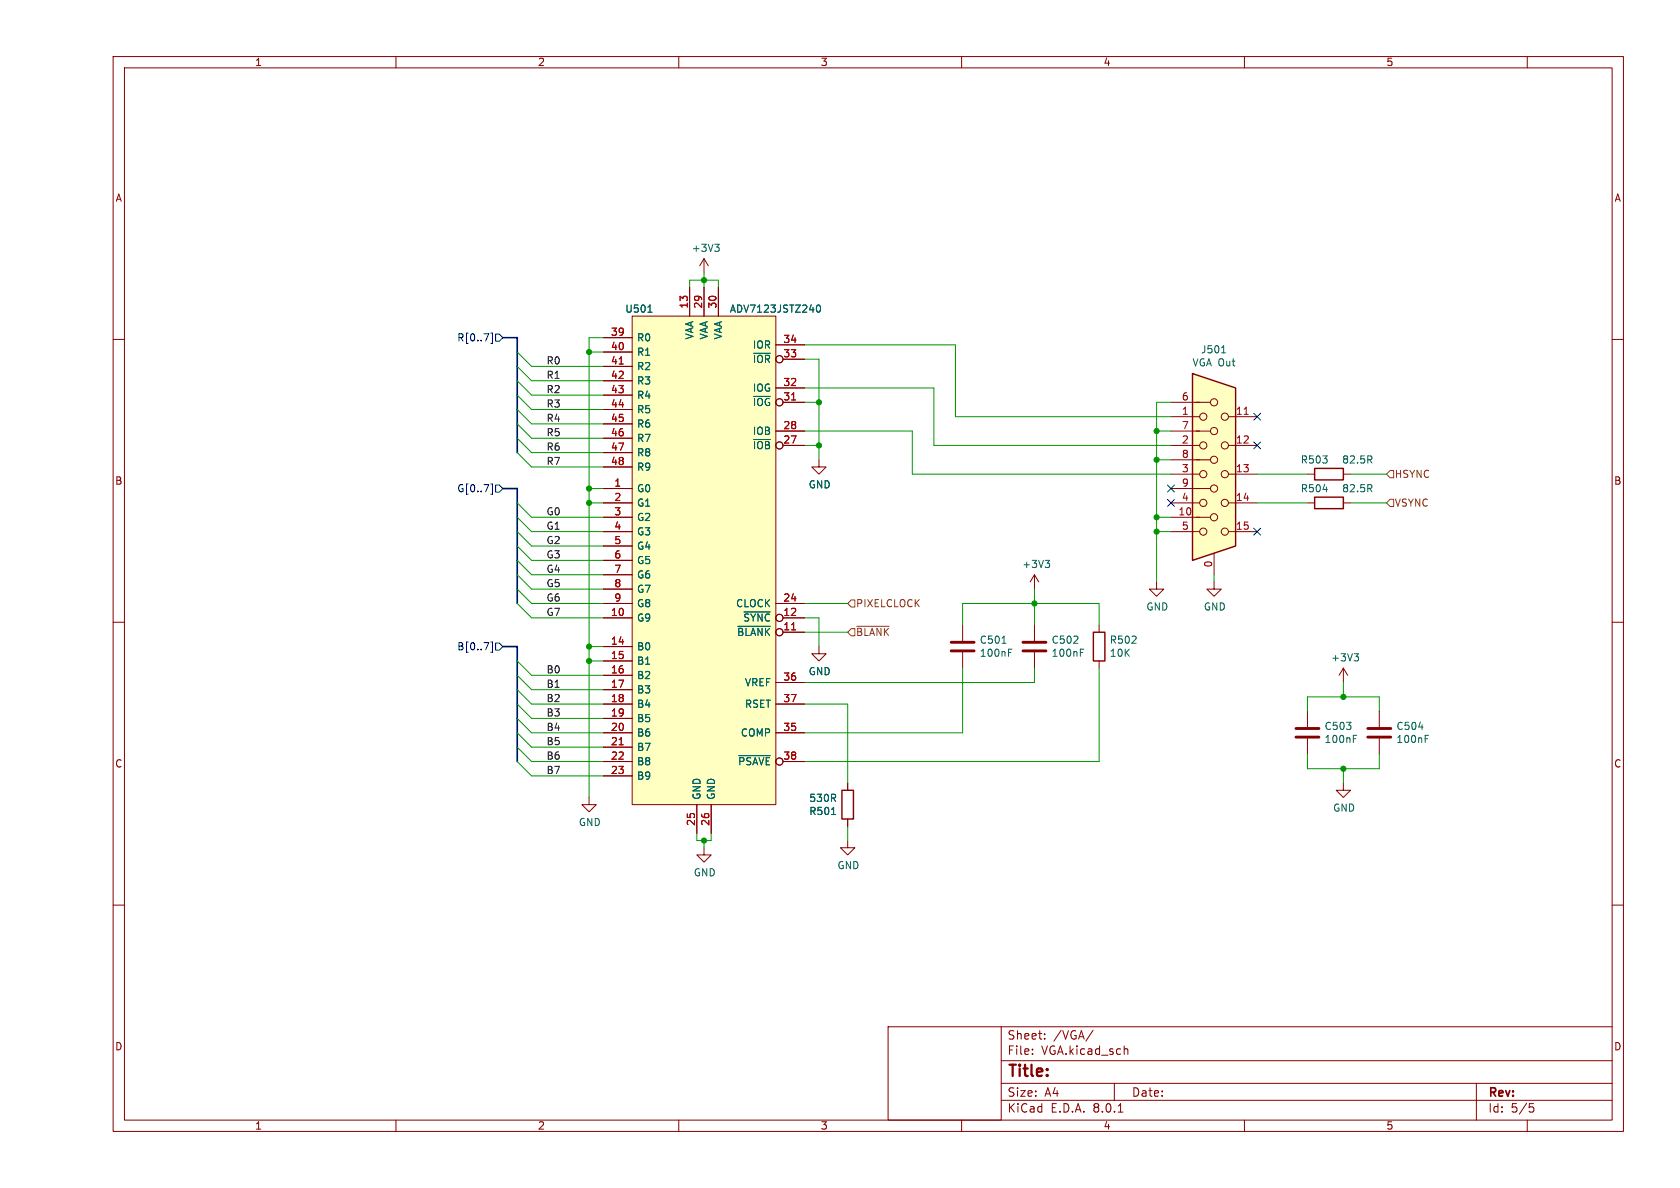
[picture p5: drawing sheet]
<svg xmlns="http://www.w3.org/2000/svg" width="297mm" height="210mm" viewBox="0 0 297 210" stroke-linecap="round" stroke-linejoin="round" font-family="sans-serif">
<g fill="none" stroke="#840000" stroke-width=".18">
<path d="M20 10h267v190h-267zM22 12h263v186h-263zM70 10v2M120 10v2M170 10v2M220 10v2M270 10v2M20 60h2M124.5 45.7l-.8 1.3M124.5 45.7v2.6M124.5 45.7l.7 1.3M285 60h2"/>
<path d="M231.1 88.9h1.3M231.1 83.8h1.3M237.5 88.9h1.3M237.5 83.8h1.3M20 110h2M144.8 114.3v1.3h1.2l-1.2 1.2-1.3-1.2h1.3M170.2 110.5v2.8M170.2 115.3v2.8M182.9 101.6v2.5M182.9 110.5v2.8M182.9 115.3v2.8M182.9 101.6l-.8 1.3"/>
<path d="M182.9 101.6l.7 1.3M194.3 110.5v1.3M194.3 116.8v1.3M204.5 102.9v1.2h1.2l-1.2 1.3-1.3-1.3h1.3M237.5 118.1l-.8 1.3M237.5 118.1v2.6M237.5 118.1l.8 1.3M285 110h2M149.9 138.4v1.3M231.1 125.7v2.8M231.1 130.6v2.8M243.8 125.7v2.8"/>
<path d="M243.8 130.6v2.8M20 160h2M104.1 141v1.2h1.3l-1.3 1.3-1.2-1.3h1.2M124.5 149.9v1.2h1.2l-1.2 1.3-1.3-1.3h1.3M149.9 148.6v1.3h1.2l-1.2 1.2-1.3-1.2h1.3M149.9 144.8v1.3M285 160h2M70 198v2M120 198v2M157 181.5h20v16.5h-20zM170 198v2M177 194.5h108"/>
<path d="M177 191.5h108M177 187.5h108M177 181.5h108M182.5 186.3v.1M182.5 185.5v.1M184.7 183.6v.1M184.7 182.8v.1M193.2 182.1l-1.2 2M197 191.5v3M197.7 196.6h.8M199 185.4h.2l.2 .2v.8M220 198v2"/>
<path d="M261 191.5v6.5M270 198v2M270.4 195.1h.7M270.5 195.7h.4l.3 .3-.2 .5-.5 .1"/>
</g>
<path d="M168.1 115.1h4.1M168.1 113.5h4.1M180.8 115.1h4.1M180.8 113.5h4.1M229.1 130.3h4.1M229.1 128.8h4.1M241.8 130.3h4.1M241.8 128.8h4.1" fill="none" stroke="#840000" stroke-width=".51"/>
<g fill="none" stroke="#006464" stroke-width=".18">
<path d="M126.4 43.2h.7l-.4 .5M126.9 43.7l.2 .2v.3l-.2 .2M184.8 99.1h.8l-.5 .4M185.3 99.5l.3 .3v.3l-.3 .2M233.9 86.5h.8M242.1 86.3l.4 .6M242.1 81.3l.4 .6M242.4 85.7l.1 .2-.1 .4M242.4 80.7l.1 .1-.1 .4M177.1 113.7h.8M178.3 115.4h.4M178.3 114.8h.6"/>
<path d="M191 115.4h.4M191 114.8h.6M239.4 115.6h.8l-.5 .4M239.9 116l.3 .3v.3l-.3 .2M239.3 130.6h.4M239.3 130h.6M250.8 128.5h.8M252 130.6h.4M252 130h.6M147 144h.7"/>
</g>
<path d="M232.4 87.9h5.1v2h-5.1zM232.4 82.8h5.1v2h-5.1zM193.3 111.8h2v5h-2zM148.8 139.7h2.1v5.1h-2.1z" fill="none" stroke="#840000" stroke-width=".25"/>
<path d="M111.8 55.9h25.4v86.3h-25.4z" fill="#ffffc2"/>
<g fill="none" stroke="#840000" stroke-width=".18">
<path d="M106.7 59.7h5.1M111.8 55.9h25.4v86.3h-25.4zM121.9 50.8v5.1M124.5 50.8v5.1M127 50.8v5.1M106.7 62.2h5.1M106.7 64.8h5.1M106.7 67.3h5.1M106.7 69.9h5.1M106.7 72.4h5.1M106.7 74.9h5.1M106.7 77.5h5.1"/>
<path d="M137.2 76.2h5M137.2 68.6h5M137.2 61h5M138.4 78.7h3.8M138.4 71.1h3.8M138.4 63.5h3.8M106.7 86.4h5.1M106.7 88.9h5.1M106.7 91.4h5.1M106.7 94h5.1M106.7 80h5.1M106.7 82.6h5.1"/>
<path d="M106.7 96.5h5.1M106.7 99.1h5.1M106.7 109.2h5.1M106.7 114.3h5.1M106.7 116.8h5.1M106.7 119.4h5.1M106.7 106.7h5.1M106.7 101.6h5.1M106.7 104.1h5.1M137.2 106.7h5M138.4 109.2h3.8M138.4 111.8h3.8"/>
<path d="M106.7 121.9h5.1M106.7 124.5h5.1M106.7 127h5.1M106.7 129.5h5.1M106.7 132.1h5.1M106.7 134.6h5.1M106.7 137.2h5.1M137.2 124.5h5M137.2 129.5h5M137.2 120.7h5M138.4 134.6h3.8M237.5 138.4v1.3h1.3l-1.3 1.3-1.3-1.3h1.3"/>
<path d="M123.2 142.2v5.1M125.7 142.2v5.1"/>
</g>
<path d="M114.5 55.2h.8M144.4 54l.2-.1a.68 .68 0 0 1 .5 .7 .68 .68 0 0 1-.5 .6l-.2-.1-.1-.4zM133.2 77.7h3M133.2 70.1h3M133.2 62.5h3M130.4 110.7h5.8M131.5 108.2h4.7M130.6 133.6h5.6" fill="none" stroke="#006464" stroke-width=".18"/>
<path d="M109.5 64.4h.7M139.9 70.7h.8M139.9 111.3h.8M109.5 131.7h.7" fill="none" stroke="#a90000" stroke-width=".18"/>
<path d="M210.8 66l7.6 2.6v27.9l-7.6 2.6z" fill="#ffffc2"/>
<g fill="none" stroke="#840000" stroke-width=".18">
<path d="M106.7 59.7h5.1M121.9 50.8v5.1M124.5 50.8v5.1M127 50.8v5.1M106.7 62.2h5.1M106.7 64.8h5.1M106.7 67.3h5.1M106.7 69.9h5.1M106.7 72.4h5.1M106.7 74.9h5.1M106.7 77.5h5.1M137.2 76.2h5"/>
<path d="M137.2 68.6h5M137.2 61h5M138.4 71.1h3.8M138.4 78.7h3.8M138.4 63.5h3.8M207 76.2h7M207 71.1h7M207 73.7h5.1M207 78.7h5.1M217.2 73.7h5M217.2 78.7h5M106.7 91.4h5.1"/>
<path d="M106.7 86.4h5.1M106.7 88.9h5.1M106.7 94h5.1M106.7 80h5.1M106.7 82.6h5.1M106.7 96.5h5.1M106.7 99.1h5.1M144.8 81.3v1.3h1.2l-1.2 1.2-1.3-1.2h1.3M207 91.4h7M207 86.4h7M207 81.3h7M207 83.8h5.1"/>
<path d="M207 88.9h5.1M207 94h5.1M214.6 97.8v3.8M217.2 83.8h5M217.2 88.9h5M217.2 94h5M106.7 109.2h5.1M106.7 114.3h5.1M106.7 116.8h5.1M106.7 119.4h5.1M106.7 106.7h5.1M106.7 101.6h5.1"/>
<path d="M106.7 104.1h5.1M137.2 106.7h5M138.4 109.2h3.8M138.4 111.8h3.8M214.6 102.9v1.2h1.3l-1.3 1.3-1.2-1.3h1.2M106.7 121.9h5.1M106.7 124.5h5.1M106.7 127h5.1M106.7 129.5h5.1M106.7 132.1h5.1M106.7 134.6h5.1M106.7 137.2h5.1"/>
<path d="M137.2 124.5h5M137.2 129.5h5M137.2 120.7h5M138.4 134.6h3.8M149.9 138.4v1.3M123.2 142.2v5.1M125.7 142.2v5.1M149.9 144.8v1.3"/>
<circle cx="212.7" cy="73.7" r=".63"/>
<circle cx="212.7" cy="78.7" r=".63"/>
<circle cx="214.6" cy="71.1" r=".63"/>
<circle cx="214.6" cy="76.2" r=".63"/>
<circle cx="216.5" cy="73.7" r=".63"/>
<circle cx="216.5" cy="78.7" r=".63"/>
<circle cx="212.7" cy="94" r=".63"/>
<circle cx="212.7" cy="83.8" r=".63"/>
<circle cx="212.7" cy="88.9" r=".63"/>
<circle cx="214.6" cy="86.4" r=".63"/>
<circle cx="214.6" cy="91.4" r=".63"/>
<circle cx="214.6" cy="81.3" r=".63"/>
<circle cx="216.5" cy="83.8" r=".63"/>
<circle cx="216.5" cy="94" r=".63"/>
<circle cx="216.5" cy="88.9" r=".63"/>
</g>
<path d="M210.8 66l7.6 2.6v27.9l-7.6 2.6z" fill="none" stroke="#840000" stroke-width=".25"/>
<path d="M109.5 64.4h.7M139.9 70.7h.8M220 73.2h.7M139.9 111.3h.8M109.5 131.7h.7" fill="none" stroke="#a90000" stroke-width=".18"/>
<path d="M114.5 55.2h.8M144.4 54l.2-.1a.68 .68 0 0 1 .5 .7 .68 .68 0 0 1-.5 .6l-.2-.1-.1-.4zM133.2 77.7h3M133.2 70.1h3M133.2 62.5h3M216 62.4h.7M130.4 110.7h5.8M131.5 108.2h4.7M130.6 133.6h5.6M147 144h.7" fill="none" stroke="#006464" stroke-width=".18"/>
<g fill="none" stroke="#000084" stroke-width=".18">
<path d="M86.8 58.9h.3v1.8h-.3M87.6 59.1h.7l.6 .6-.6 .6h-.7zM221.6 78.1l1.3 1.2M221.6 73.1l1.3 1.2M222.9 73.1l-1.3 1.2M222.9 78.1l-1.3 1.2M86.8 85.5h.3v1.9h-.3M87.6 85.7h.7l.6 .7-.6 .6h-.7zM206.4 85.8l1.2 1.2M206.4 88.3l1.2 1.2M207.6 85.8l-1.2 1.2M207.6 88.3l-1.2 1.2"/>
<path d="M221.6 93.4l1.3 1.2M222.9 93.4l-1.3 1.2M85.6 113.6h.8l-.5 1.3M86.8 113.5h.3v1.8h-.3M87.6 113.7h.7l.6 .6-.6 .6h-.7z"/>
</g>
<path d="M245.7 83.2h.7v1.3h-.7l-.6-.7zM245.7 88.3h.7v1.2h-.7l-.6-.6zM150.5 106h.6v1.3h-.6l-.6-.6zM150.5 111.1h.6v1.3h-.6l-.6-.6zM151.5 110.7h5.7" fill="none" stroke="#725600" stroke-width=".18"/>
<path d="M88.9 59.7h2.5v20.3M88.9 86.4h2.5v20.3M88.9 114.3h2.5v20.3" fill="none" stroke="#000084" stroke-width=".3"/>
<g fill="none" stroke="#009600" stroke-width=".18">
<path d="M106.7 59.7h-2.6v81.3M121.9 50.8v-1.3h5.1v1.3M124.5 48.3v2.5M91.4 64.8l2.6 2.5h12.7M91.4 62.2l2.6 2.6h12.7M91.4 69.9l2.6 2.5h12.7M91.4 67.3l2.6 2.6h12.7M91.4 72.4l2.6 2.5h12.7M91.4 74.9l2.6 2.6h12.7M91.4 77.5l2.6 2.5h12.7M104.1 62.2h2.6M142.2 76.2h19.1v7.6h45.7"/>
<path d="M142.2 61h26.7v12.7h38.1M142.2 78.7h2.6M142.2 68.6h22.9v10.1h41.9M142.2 71.1h2.6M142.2 63.5h2.6v17.8M204.5 76.2h2.5M207 71.1h-2.5v31.8M91.4 99.1l2.6 2.5h12.7M91.4 88.9l2.6 2.5h12.7M91.4 96.5l2.6 2.6h12.7M91.4 94l2.6 2.5h12.7M91.4 80l2.6 2.6h12.7"/>
<path d="M91.4 91.4l2.6 2.6h12.7M104.1 88.9h2.6M104.1 86.4h2.6M204.5 91.4h2.5M204.5 81.3h2.5M204.5 94h2.5M222.2 83.8h8.9M222.2 88.9h8.9M238.8 83.8h6.3M238.8 88.9h6.3M91.4 106.7l2.6 2.5h12.7M91.4 104.1l2.6 2.6h12.7"/>
<path d="M91.4 101.6l2.6 2.5h12.7M91.4 119.4l2.6 2.5h12.7M91.4 116.8l2.6 2.6h12.7M104.1 116.8h2.6M104.1 114.3h2.6M142.2 111.8h7.7M142.2 109.2h2.6v5.1M142.2 106.7h7.7M170.2 118.1v11.4h-28M170.2 110.5v-3.8h24.1v3.8M182.9 118.1v2.6h-40.7M182.9 104.1v6.4"/>
<path d="M194.3 118.1v16.5h-52.1M214.6 101.6v1.3M91.4 132.1l2.6 2.5h12.7M91.4 127l2.6 2.5h12.7M91.4 129.5l2.6 2.6h12.7M91.4 134.6l2.6 2.6h12.7M91.4 121.9l2.6 2.6h12.7M91.4 124.5l2.6 2.5h12.7M142.2 124.5h7.7v13.9M231.1 125.7v-2.5h12.7v2.5M231.1 133.4v2.5h12.7v-2.5M237.5 120.7v2.5"/>
<path d="M237.5 135.9v2.5M123.2 147.3v1.3h2.5v-1.3M124.5 148.6v1.3M149.9 146.1v2.5"/>
</g>
<g fill="#009600" stroke="#009600" stroke-width=".18">
<circle cx="204.5" cy="91.4" r=".46"/>
<circle cx="182.9" cy="106.7" r=".46"/>
<circle cx="204.5" cy="76.2" r=".46"/>
<circle cx="104.1" cy="88.9" r=".46"/>
<circle cx="104.1" cy="114.3" r=".46"/>
<circle cx="104.1" cy="86.4" r=".46"/>
<circle cx="104.1" cy="116.8" r=".46"/>
<circle cx="237.5" cy="123.2" r=".46"/>
<circle cx="204.5" cy="81.3" r=".46"/>
<circle cx="237.5" cy="135.9" r=".46"/>
<circle cx="204.5" cy="94" r=".46"/>
<circle cx="144.8" cy="78.7" r=".46"/>
<circle cx="144.8" cy="71.1" r=".46"/>
<circle cx="124.5" cy="148.6" r=".46"/>
<circle cx="104.1" cy="62.2" r=".46"/>
<circle cx="124.5" cy="49.5" r=".46"/>
</g>
<text font-size="2.8" fill="#840000" x="178" y="190.9">Title:</text>
<g font-size="2.1" fill="#840000">
<text x="178" y="184">Sheet:</text>
<text x="186.2" y="184">/VGA/</text>
<text x="178" y="186.7">File:</text>
<text x="184.1" y="186.7">VGA.kicad_sch</text>
<text x="178" y="196.9">KiCad</text>
<text x="178" y="194.1">Size:</text>
<text x="184.7" y="194.1">A4</text>
<text x="185.7" y="196.9">E.D.A.</text>
<text x="193.3" y="196.9">8.0.1</text>
<text x="200" y="194.1">Date:</text>
<text x="263" y="194.3">Rev:</text>
<text x="263" y="196.9">Id:</text>
<text x="267.1" y="196.9">5/5</text>
</g>
<g font-size="1.8" fill="#840000">
<text x="45" y="11.9">1</text>
<text x="95" y="11.9">2</text>
<text x="145" y="11.9">3</text>
<text x="195" y="11.9">4</text>
<text x="245" y="11.9">5</text>
<text x="20.3" y="35.9">A</text>
<text x="285.3" y="35.9">A</text>
<text x="20.3" y="85.9">B</text>
<text x="285.3" y="85.9">B</text>
<text x="20.3" y="135.9">C</text>
<text x="285.3" y="135.9">C</text>
<text x="20.3" y="185.9">D</text>
<text x="285.3" y="185.9">D</text>
<text x="45" y="199.9">1</text>
<text x="95" y="199.9">2</text>
<text x="145" y="199.9">3</text>
<text x="195" y="199.9">4</text>
<text x="245" y="199.9">5</text>
</g>
<g font-size="1.8" fill="#006464">
<text x="122.2" y="44.7">+3V3</text>
<text x="110.4" y="55.5">U501</text>
<text x="128.9" y="55.5">ADV7123JSTZ240</text>
<text x="112.5" y="60.6">R0</text>
<text x="112.5" y="63.1">R1</text>
<text x="112.5" y="65.6">R2</text>
<text x="122.8" y="60.1" transform="rotate(-90 122.8 60.1)">VAA</text>
<text x="125.3" y="60.1" transform="rotate(-90 125.3 60.1)">VAA</text>
<text x="127.9" y="60.1" transform="rotate(-90 127.9 60.1)">VAA</text>
<text x="133" y="64.4">~{IOR}</text>
<text x="133" y="61.8">IOR</text>
<text x="210.7" y="65">VGA Out</text>
<text x="212.2" y="62.7">J501</text>
<text x="112.5" y="68.2">R3</text>
<text x="112.5" y="70.7">R4</text>
<text x="133" y="72">~{IOG}</text>
<text x="133" y="69.4">IOG</text>
<text x="112.5" y="73.3">R5</text>
<text x="112.5" y="75.8">R6</text>
<text x="133" y="77.1">IOB</text>
<text x="112.5" y="78.3">R7</text>
<text x="112.5" y="80.9">R8</text>
<text x="112.5" y="83.4">R9</text>
<text x="133" y="79.6">~{IOB}</text>
<text x="229.9" y="82.1">R503</text>
<text x="237.2" y="82.1">82.5R</text>
<text x="112.5" y="87.2">G0</text>
<text x="112.5" y="89.8">G1</text>
<text x="142.9" y="86.5">GND</text>
<text x="229.9" y="87.2">R504</text>
<text x="237.2" y="87.2">82.5R</text>
<text x="112.5" y="92.3">G2</text>
<text x="112.5" y="94.8">G3</text>
<text x="112.5" y="97.4">G4</text>
<text x="112.5" y="99.9">G5</text>
<text x="180.6" y="100.6">+3V3</text>
<text x="112.5" y="102.5">G6</text>
<text x="112.5" y="105">G7</text>
<text x="112.5" y="107.5">G8</text>
<text x="130" y="107.5">CLOCK</text>
<text x="112.5" y="110.1">G9</text>
<text x="130.2" y="112.6">~{BLANK}</text>
<text x="131.3" y="110.1">~{SYNC}</text>
<text x="173.1" y="114">C501</text>
<text x="185.8" y="114">C502</text>
<text x="196.1" y="114">R502</text>
<text x="202.6" y="108.1">GND</text>
<text x="212.7" y="108.1">GND</text>
<text x="112.5" y="115.2">B0</text>
<text x="112.5" y="117.7">B1</text>
<text x="142.9" y="119.6">GND</text>
<text x="173.1" y="116.3">100nF</text>
<text x="185.8" y="116.3">100nF</text>
<text x="196.1" y="116.3">10K</text>
<text x="235.2" y="117.1">+3V3</text>
<text x="112.5" y="120.2">B2</text>
<text x="112.5" y="122.8">B3</text>
<text x="112.5" y="125.3">B4</text>
<text x="131.6" y="121.5">VREF</text>
<text x="131.6" y="125.3">RSET</text>
<text x="112.5" y="127.9">B5</text>
<text x="112.5" y="130.4">B6</text>
<text x="130.9" y="130.4">COMP</text>
<text x="234.1" y="129.2">C503</text>
<text x="234.1" y="131.5">100nF</text>
<text x="246.8" y="129.2">C504</text>
<text x="246.8" y="131.5">100nF</text>
<text x="112.5" y="132.9">B7</text>
<text x="112.5" y="135.5">B8</text>
<text x="130.4" y="135.5">~{PSAVE}</text>
<text x="112.5" y="138">B9</text>
<text x="124.1" y="141.5" transform="rotate(-90 124.1 141.5)">GND</text>
<text x="126.6" y="141.5" transform="rotate(-90 126.6 141.5)">GND</text>
<text x="143" y="142">530R</text>
<text x="235.6" y="143.7">GND</text>
<text x="102.2" y="146.2">GND</text>
<text x="143" y="144.3">R501</text>
<text x="122.6" y="155.1">GND</text>
<text x="148" y="153.8">GND</text>
</g>
<g font-size="1.8" fill="#a90000">
<text x="107.9" y="59.4">39</text>
<text x="121.7" y="54.7" transform="rotate(-90 121.7 54.7)">13</text>
<text x="124.2" y="54.7" transform="rotate(-90 124.2 54.7)">29</text>
<text x="126.7" y="54.7" transform="rotate(-90 126.7 54.7)">30</text>
<text x="107.9" y="62">40</text>
<text x="107.9" y="64.5">41</text>
<text x="138.4" y="63.2">33</text>
<text x="138.4" y="60.7">34</text>
<text x="107.9" y="67.1">42</text>
<text x="107.9" y="69.6">43</text>
<text x="138.4" y="70.9">31</text>
<text x="138.4" y="68.3">32</text>
<text x="208.8" y="70.9">6</text>
<text x="107.9" y="72.1">44</text>
<text x="107.9" y="74.7">45</text>
<text x="107.9" y="77.2">46</text>
<text x="138.4" y="75.9">28</text>
<text x="208.8" y="73.4">1</text>
<text x="208.8" y="75.9">7</text>
<text x="218.4" y="73.4">11</text>
<text x="107.9" y="79.8">47</text>
<text x="107.9" y="82.3">48</text>
<text x="138.4" y="78.5">27</text>
<text x="208.8" y="78.5">2</text>
<text x="208.8" y="83.6">3</text>
<text x="208.8" y="81">8</text>
<text x="218.4" y="78.5">12</text>
<text x="218.4" y="83.6">13</text>
<text x="108.5" y="86.1">1</text>
<text x="108.5" y="88.6">2</text>
<text x="208.8" y="88.6">4</text>
<text x="208.8" y="86.1">9</text>
<text x="218.4" y="88.6">14</text>
<text x="108.5" y="91.2">3</text>
<text x="108.5" y="93.7">4</text>
<text x="208.2" y="91.2">10</text>
<text x="208.8" y="93.7">5</text>
<text x="218.4" y="93.7">15</text>
<text x="108.5" y="96.3">5</text>
<text x="108.5" y="98.8">6</text>
<text x="108.5" y="101.3">7</text>
<text x="214.4" y="100.4" transform="rotate(-90 214.4 100.4)">0</text>
<text x="108.5" y="103.9">8</text>
<text x="108.5" y="106.4">9</text>
<text x="138.4" y="106.4">24</text>
<text x="107.9" y="109">10</text>
<text x="138.4" y="111.5">11</text>
<text x="138.4" y="109">12</text>
<text x="107.9" y="114">14</text>
<text x="107.9" y="116.6">15</text>
<text x="107.9" y="119.1">16</text>
<text x="107.9" y="121.7">17</text>
<text x="107.9" y="124.2">18</text>
<text x="138.4" y="120.4">36</text>
<text x="138.4" y="124.2">37</text>
<text x="107.9" y="126.7">19</text>
<text x="107.9" y="129.3">20</text>
<text x="107.9" y="131.8">21</text>
<text x="138.4" y="129.3">35</text>
<text x="107.9" y="134.4">22</text>
<text x="107.9" y="136.9">23</text>
<text x="138.4" y="134.4">38</text>
<text x="122.9" y="146.1" transform="rotate(-90 122.9 146.1)">25</text>
<text x="125.5" y="146.1" transform="rotate(-90 125.5 146.1)">26</text>
</g>
<g font-size="1.8" fill="#000084">
<text x="80.7" y="60.6">R[0..7]</text>
<text x="80.7" y="87.2">G[0..7]</text>
<text x="80.7" y="115.2">B[0..7]</text>
</g>
<g font-size="1.8" fill="#0f0f0f">
<text x="96.5" y="64.5">R0</text>
<text x="96.5" y="69.6">R2</text>
<text x="96.5" y="67">R1</text>
<text x="96.5" y="72.1">R3</text>
<text x="96.5" y="74.7">R4</text>
<text x="96.5" y="77.2">R5</text>
<text x="96.5" y="82.3">R7</text>
<text x="96.5" y="79.7">R6</text>
<text x="96.5" y="93.7">G1</text>
<text x="96.5" y="91.2">G0</text>
<text x="96.5" y="96.3">G2</text>
<text x="96.5" y="101.3">G4</text>
<text x="96.5" y="98.8">G3</text>
<text x="96.5" y="106.4">G6</text>
<text x="96.5" y="103.9">G5</text>
<text x="96.5" y="109">G7</text>
<text x="96.5" y="119.1">B0</text>
<text x="96.5" y="121.7">B1</text>
<text x="96.5" y="124.2">B2</text>
<text x="96.5" y="131.8">B5</text>
<text x="96.5" y="129.3">B4</text>
<text x="96.5" y="126.7">B3</text>
<text x="96.5" y="134.4">B6</text>
<text x="96.5" y="136.9">B7</text>
</g>
<g font-size="1.8" fill="#725600">
<text x="246.5" y="84.7">HSYNC</text>
<text x="246.5" y="89.8">VSYNC</text>
<text x="151.2" y="107.5">PIXELCLOCK</text>
<text x="151.2" y="112.6">~{BLANK}</text>
</g>
</svg>
